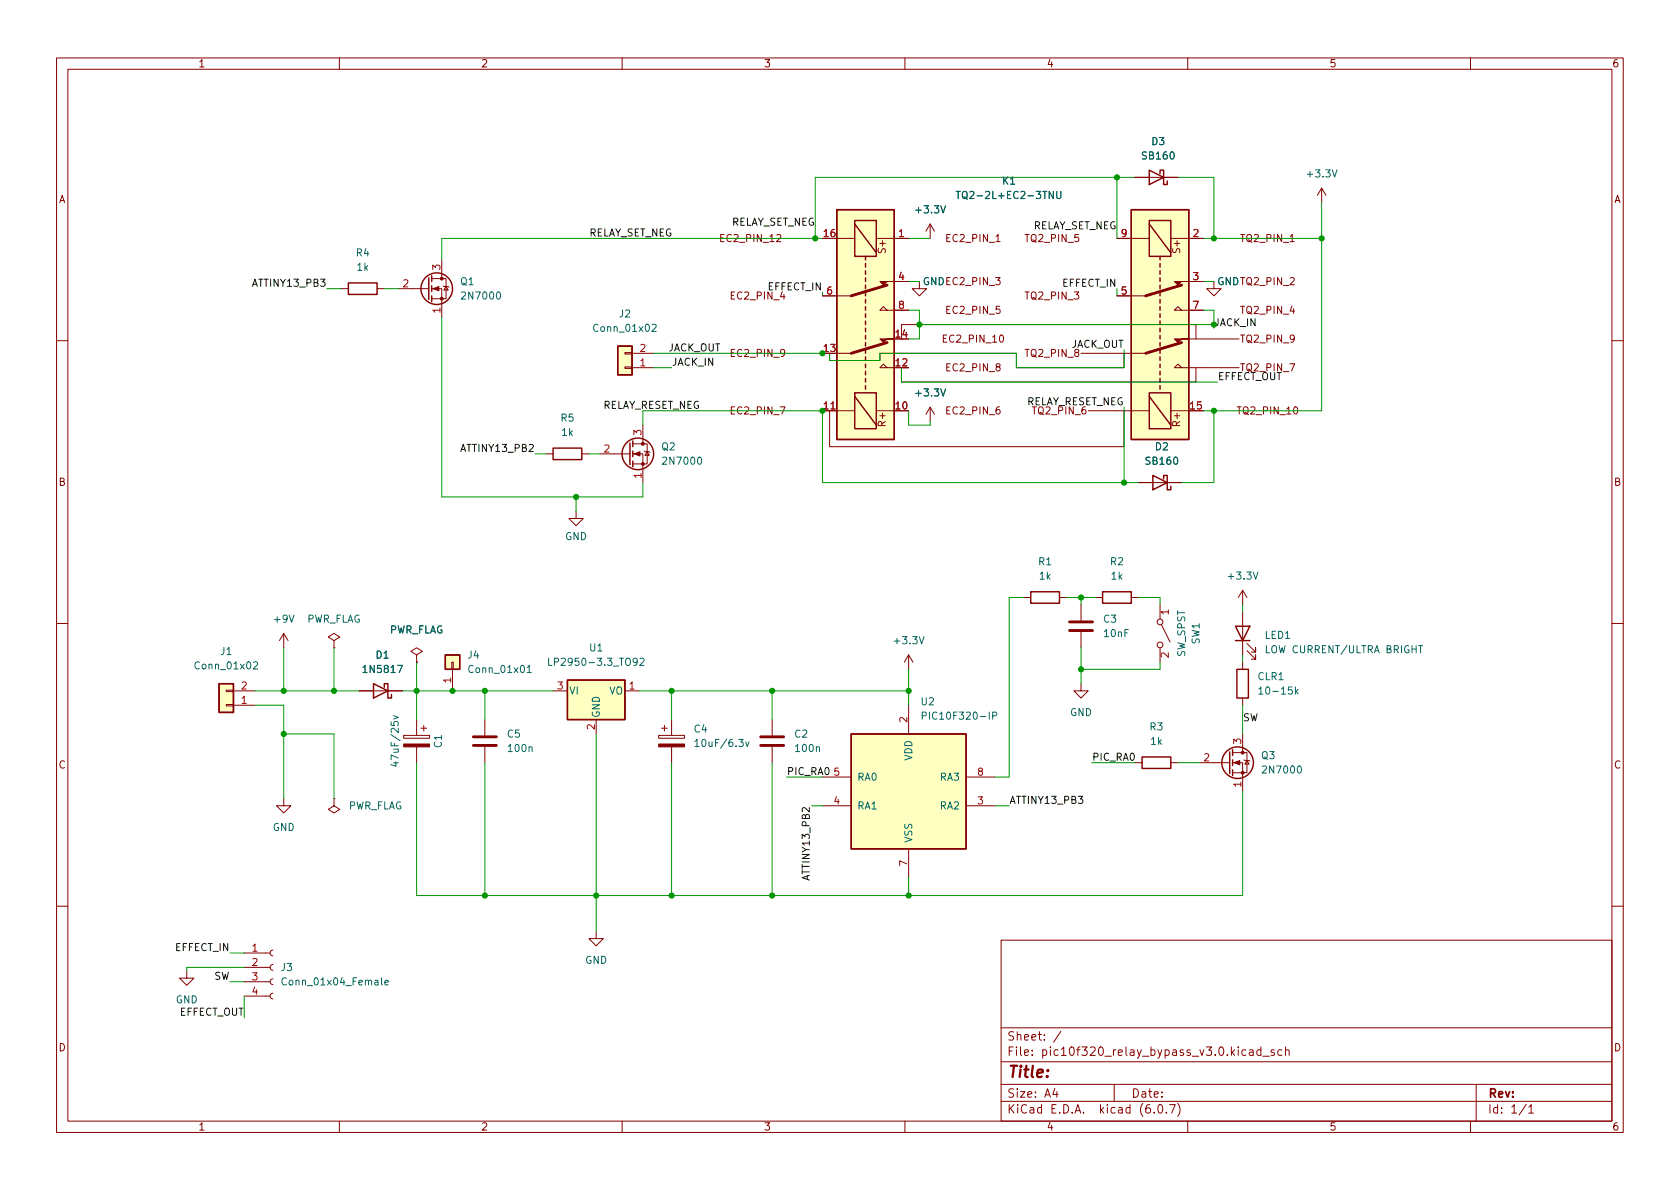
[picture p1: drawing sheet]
<svg xmlns="http://www.w3.org/2000/svg" width="297mm" height="210mm" viewBox="0 0 297 210" stroke-linecap="round" stroke-linejoin="round" font-family="sans-serif">
<g fill="none" stroke="#840000" stroke-width=".18">
<path d="M10 10.2h277v190.1h-277zM12 12.2h273v186.1h-273zM60 10.2v2M110 10.2v2M160 10.2v2M210 10.2v2M260 10.2v2M164.5 39.6l-.8 1.3M164.5 39.6v2.6M164.5 39.6l.7 1.3M200.7 31.4h7.6M233.7 33.3l-.8 1.2"/>
<path d="M233.7 33.3v2.5M233.7 33.3l.7 1.2M60.3 51h1.3M66.7 51h1.2M70.5 51h5.3M76.3 51h1.8v5.1M76.3 49.3h2.6v3.5h-2.6M78.1 46v3.3M78.4 50.5l.1 .2h.7l.2 .1M78.9 50.7l.3 .6h-.7zM145.4 52.3h5.1M148 42.2h3.1"/>
<path d="M154.9 42.2h5.8M156.8 54.9l-.6-.7-.6 .7h5.1M158.1 49.8h2.6M159.4 59.9v-2.5h52.1v2.5M162.6 49.8v1.2h-1.3l1.3 1.3 1.2-1.3h-1.2M197.5 42.2h5.7M197.5 52.3h5.1M207 42.2h5.7M208.9 54.9l-.6-.7-.7 .7h5.1M210.2 59.9h8.9M210.2 49.8h2.5M214.6 49.8v1.2h-1.2l1.2 1.3 1.3-1.3h-1.3"/>
<path d="M10 60.2h2M110.5 62.4h1.3v.2h-1.3zM110.5 64.9h1.3v.2h-1.3zM111.8 62.5h3.8M111.8 65h3.8M111.9 78.5h2.5v3.5h-2.5M113.7 75.2v3.3M113.9 79.8l.1 .1h.8l.1 .1M114.4 79.9l.4 .6h-.8zM145.4 72.6h5.7M146.7 72.6v6.4h52.1v-6.4M146.7 62.5v1.2h8.9v-1.2h24.1v2.5h19.1v-2.5"/>
<path d="M148 62.5h2.5M154.9 72.6h3.2M156.8 65l-.6-.6-.6 .6h2.5M159.4 65v2.6h52.1v-2.6M164.5 72v2.5M164.5 72l-.8 1.3M164.5 72l.7 1.3M191.1 62.5h11.5M192.4 72.6h10.8M207 72.6h3.2M208.9 65l-.6-.6-.7 .6h11.5M285 60.2h2"/>
<path d="M96.5 80.3h1.3M101.9 90.4v1.3h1.2l-1.2 1.3-1.3-1.3h1.3M102.9 80.3h1.2M106 80.3h5.4M111.9 80.3h1.8v5M201.3 85.3h7.6M10 110.2h2M50.2 112l-.8 1.3M50.2 112v2.5M50.2 112l.7 1.3M59.1 113.3l1-.7-1-.6-1.1 .6 1.1 .7v1.2M59.1 114.5h.1"/>
<path d="M73.7 115.8l1-.6-1-.7-1.1 .7 1.1 .6v1.3M73.7 117.1h.1M79.9 117.1h.2v1.3h-.2zM80 118.4v3.8M160.7 115.8v2.6M160.7 115.8l-.8 1.3M160.7 115.8l.7 1.3M181 105.7h1.2M187.3 105.7h1.3M191.1 106.9v2.8M191.1 111.8v2.7M193.7 105.7h1.2"/>
<path d="M200 105.7h1.3M205.1 106.9v2.6M205.1 114.5v2.6M205.4 110.5l1.5 3M219.7 104.4v2.5M219.7 108.2v7.6M219.7 117.1v1.3M219.7 104.4l-.8 1.3M219.7 104.4l.8 1.3M220.5 115.1l1.5 1.5v-.8v.8h-.8M220.5 113.8l1.5 1.5v-.8v.8h-.8M285 110.2h2"/>
<path d="M40 122h1.3v.3h-1.3zM40 124.6h1.3v.2h-1.3zM41.3 122.2h3.8M41.3 124.7h3.8M63.5 122.2h7.6M71.4 130h4.5v.6h-4.5zM73.7 127.2v2.8M73.7 132.1v2.8M74.4 128.8h1M74.9 128.3v1M85.7 127.2v2.8M85.7 132.1v2.8"/>
<path d="M97.8 122.2h2.5M105.4 127.2v2.6M110.5 122.2h2.5M116.5 130h4.5v.6h-4.5zM117 128.8h1M117.5 128.3v1M118.7 127.2v2.8M118.7 132.1v2.8M136.5 127.2v2.8M136.5 132.1v2.8M145.4 137.4h5.1M160.7 124.7v5.1"/>
<path d="M170.8 137.4h5.1M191.1 120.9v1.3h1.3l-1.3 1.2-1.2-1.2h1.2M200.7 134.9h1.2M207 134.9h1.3M212.1 134.9h5.3M217.9 134.9h1.8v5M217.9 133.1h2.6v3.5h-2.6M219.7 123.4v1.3M219.7 129.8v3.3M220 134.4l.1 .1h.8l.1 .1M220.5 134.5l.4 .6h-.8zM50.2 141.2v1.3h1.2l-1.2 1.3-1.3-1.3h1.3"/>
<path d="M59.1 141.2v1.3l1 .6-1 .7-1.1-.7 1.1-.6M59.1 141.2h.1M145.4 142.5h5.1M160.7 150.1v5.1M170.8 142.5h5.1M10 160.2h2M33 171.7v1.3h1.3l-1.3 1.2-1.3-1.2h1.3M43.2 176.1h4.6M43.2 173.6h4.6M43.2 171.1h4.6M43.2 168.5h4.6M48.3 175.6l-.4 .2-.1 .3 .1 .4 .4 .2"/>
<path d="M48.3 173.1l-.4 .1-.1 .4 .1 .4 .4 .1M48.3 170.6l-.4 .1-.1 .4 .1 .3 .4 .2M48.3 168l-.4 .2-.1 .3 .1 .4 .4 .1M105.4 164.7v1.3h1.3l-1.3 1.3-1.3-1.3h1.3M177 166.3h108v32h-108zM285 160.2h2M60 198.3v2M110 198.3v2M160 198.3v2M177 194.8h108M177 191.8h108M177 187.8h108"/>
<path d="M177 181.8h108M186.5 192.5l-.4 1h1M186.9 193v1M187.6 182.4l-1.3 1.9M197 191.8v3M204.1 196.7v.1M204.9 195.4l.2-.1a.81 .81 0 0 1 .6 .7 .81 .81 0 0 1-.3 .8h-.2a.81 .81 0 0 1-.6-.6 .81 .81 0 0 1 .3-.8zM206.2 196.7v.1M206.8 195.3h1l-.7 1.5M208.2 195.1a1.72 1.72 0 0 1 0 2.3M210 198.3v2M220.9 185.7h.6l.1 .9"/>
<path d="M221.6 186l-.5 .1a.29 .29 0 0 0-.2 .2 .29 .29 0 0 0 .2 .3h.5M222.9 185.7l-.4-.1-.3 .3v.4l.2 .3h.5M222.9 185.1v1.5M223.3 186.8h1.1M225.3 185.7l-.4-.1-.2 .2 .1 .3 .5 .1v.4h-.6M226.6 185.7l-.4-.1-.3 .3v.4l.2 .3h.5M227.3 185.8l.2-.2 .4 .1v.9M227.3 185.1v1.5M260 198.3v2M261 191.8v6.5M269.9 195.3l-1.3 1.9M270.3 195.8l.4-.5v1.5"/>
<path d="M270.3 196.8h.9"/>
<circle cx="205.1" cy="114" r=".51"/>
<circle cx="205.1" cy="110" r=".51"/>
</g>
<g fill="none" stroke="#840000" stroke-width=".25">
<path d="M148 37.1h10.1v40.6h-10.1zM151.1 39h3.8v6.3h-3.8zM151.1 39.6l3.8 5.1M200 37.1h10.2v40.6h-10.2zM203.2 39h3.8v6.3h-3.8zM203.2 30.1l2.5 1.3-2.5 1.2zM203.2 39.6l3.8 5.1M205.1 30.7v-.6h.6v2.5h.7v-.6M61.6 50h5.1v2.1h-5.1zM75.8 49.1v3.9M76.3 48.8v1M76.3 50.5v1.1"/>
<path d="M76.3 52.3v1M153 45.3v.7M153 46.6v.6M153 47.9v.6M153 49.1v.7M153 50.4v.6M153 51.7v.6M153 53v.6M153 54.2v.7M153 55.5v.6M153 56.8v.6M153 58v.7"/>
<path d="M153 59.3v.6M205.1 45.3v.7M205.1 46.6v.6M205.1 47.9v.6M205.1 49.1v.7M205.1 50.4v.6M205.1 51.7v.6M205.1 53v.6M205.1 54.2v.7M205.1 55.5v.6M205.1 56.8v.6M205.1 58v.7"/>
<path d="M205.1 59.3v.6M97.8 79.2h5.1v2.1h-5.1zM109.2 61.2h2.6v5.1h-2.6zM111.4 78.4v3.8M111.9 78v1M111.9 79.8v1M151.1 69.5h3.8v6.3h-3.8zM151.1 70.1l3.8 5.1M153 60.6v.6M153 61.8v.7M153 63.1v.6M153 64.4v.6"/>
<path d="M153 65.7v.6M153 66.9v.7M153 68.2v.6M203.2 69.5h3.8v6.3h-3.8zM203.2 70.1l3.8 5.1M205.1 60.6v.6M205.1 61.8v.7M205.1 63.1v.6M205.1 64.4v.6M205.1 65.7v.6M205.1 66.9v.7M205.1 68.2v.6"/>
<path d="M111.9 81.5v1M203.8 84.1l2.6 1.2-2.6 1.3zM205.7 84.7v-.6h.7v2.5h.6v-.6M78.7 115.8h2.6v2.6h-2.6zM182.2 104.6h5.1v2.1h-5.1zM194.9 104.6h5.1v2.1h-5.1zM218.4 110.7h2.6l-1.3 2.6zM218.4 113.3h2.6M218.7 118.4h2v5h-2zM38.7 120.9h2.6v5.1h-2.6zM66 120.9l2.6 1.3-2.6 1.2zM67.9 121.5v-.6h.7v2.5h.6v-.6"/>
<path d="M100.3 120.3h10.2v6.9h-10.2zM150.5 129.8h20.3v20.3h-20.3zM201.9 133.9h5.1v2h-5.1zM217.4 133v3.8M217.9 132.6v1M217.9 134.4v1M217.9 136.1v1.1"/>
<circle cx="77.2" cy="51" r="2.79"/>
<circle cx="112.8" cy="80.3" r="2.79"/>
<circle cx="218.8" cy="134.9" r="2.79"/>
</g>
<g fill="#ffffc2" stroke="#ffffc2" stroke-width=".18">
<path d="M100.3 120.3h10.2v6.9h-10.2z"/>
<path d="M150.5 129.8h20.3v20.3h-20.3z"/>
<path d="M148 37.1h10.1v40.6h-10.1z"/>
<path d="M200 37.1h10.2v40.6h-10.2z"/>
<path d="M78.7 115.8h2.6v2.6h-2.6z"/>
<path d="M38.7 120.9h2.6v5.1h-2.6z"/>
<path d="M109.2 61.2h2.6v5.1h-2.6z"/>
</g>
<g fill="none" stroke="#006464" stroke-width=".18">
<path d="M169.1 33.8h.7M169.4 33.8v1.3M186.8 33.8v1.1l.3 .2h.2l.3-.2v-1.1M115.3 57.5l.5-.2 .2 .4-.8 .9h.8M44.8 117.1l.5-.1 .2 .4-.7 .9h.7M93.2 118l.4-.3v1.2M93.2 118.9h.7M97 116.4v1.3h.6M113.2 116.5l.4-.1 .3 .4-.8 .9h.8M250.8 114.2h.7M69.6 126.6l.8 .3-.8 .3M70 134.7v.8l-.9-.3"/>
<path d="M122.9 131.1l.3-.4v1.3M122.9 132h.7M131.8 131.2l.3 .8 .3-.8M163.1 126.6l.6-.1 .1-.2-.1-.3-.6-.1v1.3M175.5 126.6l.6-.1 .1-.2v-.3l-.7-.1v1.3M222.6 121.8l.3-.3v1.2M222.6 122.7h.7M229.2 122.3l.3 .4M229.5 121.9l-.5 .5M50.6 173a.6 .6 0 0 0-.8 .5 .6 .6 0 0 0 .6 .7l.2-.1M68.1 173.8l.6-.2-.1-.2-.4-.1-.1 .2v.6h.5"/>
</g>
<path d="M156.8 50.4l-6.3 1.9M208.9 50.4l-6.3 1.9M156.8 60.6l-6.3 1.9M208.9 60.6l-6.3 1.9M189.1 110h4.1M189.1 111.5h4.1M83.7 130.3h4.1M83.7 131.8h4.1M134.5 130.3h4.1M134.5 131.8h4.1" fill="none" stroke="#840000" stroke-width=".51"/>
<g fill="#840000" stroke="#840000" stroke-width=".18">
<path d="M155.6 59.9h2.5h-1.3l-.6 .7z"/>
<path d="M155.6 49.8h2.5h-1.3l-.6 .6z"/>
<path d="M207.6 59.9h2.6h-1.3l-.6 .7z"/>
<path d="M207.6 49.8h2.6h-1.3l-.6 .6z"/>
<path d="M116.5 131.6h4.5v.5h-4.5z"/>
<path d="M71.4 131.6h4.5v.5h-4.5z"/>
<path d="M76.6 51l1-.3v.7z"/>
<path d="M218.2 134.9l1-.4v.7z"/>
<path d="M112.1 80.3l1.1-.4v.7z"/>
<circle cx="78.1" cy="52.8" r=".25"/>
<circle cx="78.1" cy="49.3" r=".25"/>
<circle cx="219.7" cy="136.6" r=".25"/>
<circle cx="219.7" cy="133.1" r=".25"/>
<circle cx="113.7" cy="82" r=".25"/>
<circle cx="113.7" cy="78.5" r=".25"/>
</g>
<g fill="none" stroke="#009600" stroke-width=".18">
<path d="M197.5 31.4v10.8M200.7 31.4h-56.6v10.8M208.3 31.4h6.3v10.8M233.7 35.8v36.8h-21M57.8 51h2.5M67.9 51h2.6M78.1 56.1v31.8h35.6v-2.6M145.4 51.7v.6M145.4 42.2h-67.3v3.8M160.7 49.8h1.9M160.7 42.2h3.8M160.7 54.9h1.9v5h-1.9"/>
<path d="M197.5 51v1.3M212.7 54.9h1.9v2.5h-52M212.7 49.8h1.9M212.7 42.2h21M113.7 75.2v-2.6h31.7v12.7h55.9M115.6 62.5h29.8M115.6 65h3.1M159.4 65v2.6h55.9M160.7 72.6v2.6h3.8v-.7M198.8 61.8v3.2h-19.1v-2.5h-24.1v1.2h-8.9v-1.2M198.8 72v13.3M214.6 72.6v12.7h-5.7"/>
<path d="M94.6 80.3h1.9M101.9 87.9v2.5M104.1 80.3h1.9M50.2 114.5v7.7M59.1 114.5v7.7M73.7 117.1v10.1M160.7 118.4v6.3M181 105.7h-2.6v31.7h-2.5M188.6 105.7h5.1M191.1 105.7v1.2M191.1 114.5v6.4M201.3 105.7h3.8v1.2"/>
<path d="M205.1 117.1v1.3h-14M219.7 106.9v1.3M219.7 115.8v1.3M45.1 124.7h5.1v16.5M45.1 122.2h18.4M50.2 129.8h8.9v11.4M71.1 122.2h26.7M73.7 134.9v23.5h146v-18.5M85.7 122.2v5M85.7 134.9v23.5M105.4 129.8v34.9M113 122.2h47.7"/>
<path d="M118.7 122.2v5M118.7 134.9v23.5M136.5 122.2v5M136.5 134.9v23.5M139.1 137.4h6.3M193 134.9h7.7M208.3 134.9h3.8M219.7 124.7v5.1M143.5 142.5h1.9M160.7 155.2v3.2M175.9 142.5h2.5M40.6 168.5h2.6"/>
<path d="M40.6 173.6h2.6M43.2 171.1h-10.2v.6M43.2 176.1v3.9"/>
</g>
<g fill="#009600" stroke="#009600" stroke-width=".18">
<circle cx="233.7" cy="42.2" r=".46"/>
<circle cx="214.6" cy="42.2" r=".46"/>
<circle cx="144.1" cy="42.2" r=".46"/>
<circle cx="214.6" cy="72.6" r=".46"/>
<circle cx="197.5" cy="31.4" r=".46"/>
<circle cx="85.7" cy="158.4" r=".46"/>
<circle cx="105.4" cy="158.4" r=".46"/>
<circle cx="118.7" cy="158.4" r=".46"/>
<circle cx="50.2" cy="122.2" r=".46"/>
<circle cx="50.2" cy="129.8" r=".46"/>
<circle cx="85.7" cy="122.2" r=".46"/>
<circle cx="59.1" cy="122.2" r=".46"/>
<circle cx="73.7" cy="122.2" r=".46"/>
<circle cx="118.7" cy="122.2" r=".46"/>
<circle cx="136.5" cy="122.2" r=".46"/>
<circle cx="145.4" cy="72.6" r=".46"/>
<circle cx="145.4" cy="62.5" r=".46"/>
<circle cx="136.5" cy="158.4" r=".46"/>
<circle cx="160.7" cy="158.4" r=".46"/>
<circle cx="160.7" cy="122.2" r=".46"/>
<circle cx="198.8" cy="85.3" r=".46"/>
<circle cx="191.1" cy="105.7" r=".46"/>
<circle cx="162.6" cy="57.4" r=".46"/>
<circle cx="80" cy="122.2" r=".46"/>
<circle cx="101.9" cy="87.9" r=".46"/>
<circle cx="191.1" cy="118.4" r=".46"/>
</g>
<text font-size="2.8" fill="#840000" x="178" y="190.6">Title:</text>
<g font-size="2.1" fill="#840000">
<text x="178" y="184">Sheet: /</text>
<text x="178" y="186.7">File: pic10f320_relay_bypass_v3.0.kicad_sch</text>
<text x="178" y="196.9">KiCad E.D.A. kicad (6.0.7)</text>
<text x="178" y="194.1">Size: A4</text>
<text x="200" y="194.1">Date:</text>
<text x="263" y="194.1">Rev:</text>
<text x="263" y="196.9">Id: 1/1</text>
</g>
<g font-size="1.8" fill="#840000">
<text x="35" y="11.9">1</text>
<text x="85" y="11.9">2</text>
<text x="135" y="11.9">3</text>
<text x="185" y="11.9">4</text>
<text x="235" y="11.9">5</text>
<text x="285" y="11.9">6</text>
<text x="10.3" y="35.9">A</text>
<text x="285.3" y="35.9">A</text>
<text x="127.6" y="42.8">EC2_PIN_12</text>
<text x="156.6" y="44.9" transform="rotate(-90 156.6 44.9)">S+</text>
<text x="167.4" y="42.8">EC2_PIN_1</text>
<text x="181.4" y="42.8">TQ2_PIN_5</text>
<text x="208.7" y="44.9" transform="rotate(-90 208.7 44.9)">S+</text>
<text x="219.5" y="42.8">TQ2_PIN_1</text>
<text x="129.3" y="53">EC2_PIN_4</text>
<text x="163.1" y="50.4">GND EC2_PIN_3</text>
<text x="181.4" y="53">TQ2_PIN_3</text>
<text x="215.2" y="50.4">GND TQ2_PIN_2</text>
<text x="167.4" y="55.5">EC2_PIN_5</text>
<text x="219.5" y="55.5">TQ2_PIN_4</text>
<text x="129.3" y="63.1">EC2_PIN_9</text>
<text x="166.9" y="60.6">EC2_PIN_10</text>
<text x="167.4" y="65.7">EC2_PIN_8</text>
<text x="181.4" y="63.1">TQ2_PIN_8</text>
<text x="219.5" y="60.6">TQ2_PIN_9</text>
<text x="129.3" y="73.3">EC2_PIN_7</text>
<text x="156.6" y="75.6" transform="rotate(-90 156.6 75.6)">R+</text>
<text x="167.4" y="73.3">EC2_PIN_6</text>
<text x="208.7" y="75.6" transform="rotate(-90 208.7 75.6)">R+</text>
<text x="219" y="73.3">TQ2_PIN_10</text>
<text x="10.3" y="85.9">B</text>
<text x="285.3" y="85.9">B</text>
<text x="10.3" y="135.9">C</text>
<text x="285.3" y="135.9">C</text>
<text x="10.3" y="185.9">D</text>
<text x="285.3" y="185.9">D</text>
<text x="35" y="199.9">1</text>
<text x="85" y="199.9">2</text>
<text x="135" y="199.9">3</text>
<text x="185" y="199.9">4</text>
<text x="235" y="199.9">5</text>
<text x="285" y="199.9">6</text>
</g>
<g font-size="1.8" fill="#006464">
<text x="202.1" y="28.2">SB160</text>
<text x="203.7" y="25.6">D3</text>
<text x="170.5" y="35.2">TQ2-2L+EC2-3TNU</text>
<text x="177.3" y="32.6">K1</text>
<text x="231.3" y="31.4">+3.3V</text>
<text x="162.1" y="37.7">+3.3V</text>
<text x="63" y="45.3">R4</text>
<text x="63.2" y="47.9">1k</text>
<text x="81.4" y="50.4">Q1</text>
<text x="82" y="53">2N7000</text>
<text x="163.1" y="50.4">GND</text>
<text x="215.2" y="50.4">GND</text>
<text x="105.3" y="58.7">Conn_01x02</text>
<text x="109.5" y="56.1">J2</text>
<text x="162.1" y="70.1">+3.3V</text>
<text x="99.2" y="74.5">R5</text>
<text x="99.3" y="77.1">1k</text>
<text x="117" y="79.6">Q2</text>
<text x="117.5" y="82.2">2N7000</text>
<text x="202.7" y="82.2">SB160</text>
<text x="204.3" y="79.6">D2</text>
<text x="99.9" y="95.5">GND</text>
<text x="183.7" y="99.9">R1</text>
<text x="196.4" y="99.9">R2</text>
<text x="183.8" y="102.5">1k</text>
<text x="196.5" y="102.5">1k</text>
<text x="217.4" y="102.5">+3.3V</text>
<text x="48.6" y="110.1">+9V</text>
<text x="54.1" y="110.1">PWR_FLAG</text>
<text x="68.7" y="112">PWR_FLAG</text>
<text x="158.3" y="113.9">+3.3V</text>
<text x="195.1" y="110.1">C3</text>
<text x="195.3" y="112.6">10nF</text>
<text x="212.1" y="113.9" transform="rotate(-90 212.1 113.9)">SW1</text>
<text x="223.7" y="113">LED1</text>
<text x="34.8" y="118.4">Conn_01x02</text>
<text x="39" y="115.8">J1</text>
<text x="64.5" y="119">1N5817</text>
<text x="66.5" y="116.5">D1</text>
<text x="82.7" y="116.5">J4</text>
<text x="83.2" y="119">Conn_01x01</text>
<text x="98.1" y="117.7">LP2950-3.3_TO92</text>
<text x="104.3" y="115.2">U1</text>
<text x="209.5" y="116.2" transform="rotate(-90 209.5 116.2)">SW_SPST</text>
<text x="224.1" y="115.5">LOW CURRENT/ULTRA BRIGHT</text>
<text x="100.6" y="122.8">VI</text>
<text x="107.7" y="122.8">VO</text>
<text x="162.9" y="124.7">U2</text>
<text x="222.4" y="120.3">CLR1</text>
<text x="223.3" y="122.8">10-15k</text>
<text x="89.7" y="130.4">C5</text>
<text x="106" y="127" transform="rotate(-90 106 127)">GND</text>
<text x="122.7" y="129.5">C4</text>
<text x="140.5" y="130.4">C2</text>
<text x="164" y="127.2">PIC10F320-IP</text>
<text x="189.2" y="126.6">GND</text>
<text x="203.3" y="129.2">R3</text>
<text x="203.5" y="131.7">1k</text>
<text x="70.5" y="134.8" transform="rotate(-90 70.5 134.8)">47uF/25v</text>
<text x="78.1" y="132.2" transform="rotate(-90 78.1 132.2)">C1</text>
<text x="90" y="133">100n</text>
<text x="123.6" y="132.1">10uF/6.3v</text>
<text x="140.8" y="133">100n</text>
<text x="161.3" y="134.5" transform="rotate(-90 161.3 134.5)">VDD</text>
<text x="223.1" y="134.2">Q3</text>
<text x="223.6" y="136.8">2N7000</text>
<text x="61.4" y="143.1">PWR_FLAG</text>
<text x="151.5" y="143.1">RA1</text>
<text x="151.5" y="138">RA0</text>
<text x="166.3" y="143.1">RA2</text>
<text x="166.3" y="138">RA3</text>
<text x="48.2" y="146.9">GND</text>
<text x="161.3" y="149.1" transform="rotate(-90 161.3 149.1)">VSS</text>
<text x="49.7" y="171.7">J3</text>
<text x="103.4" y="170.4">GND</text>
<text x="31.1" y="177.4">GND</text>
<text x="50.5" y="174.2">Conn_01x04_Female</text>
</g>
<g font-size="1.8" fill="#0f0f0f">
<text x="104.1" y="41.8">RELAY_SET_NEG</text>
<text x="128.9" y="39.9">RELAY_SET_NEG</text>
<text x="182.3" y="40.5">RELAY_SET_NEG</text>
<text x="45" y="50.7">ATTINY13_PB3</text>
<text x="135.8" y="51.3">EFFECT_IN</text>
<text x="187.9" y="50.7">EFFECT_IN</text>
<text x="118.1" y="62.1">JACK_OUT</text>
<text x="118.7" y="64.7">JACK_IN</text>
<text x="189.2" y="61.5">JACK_OUT</text>
<text x="219.5" y="65.7">TQ2_PIN_7</text>
<text x="181.1" y="71.7">RELAY_RESET_NEG</text>
<text x="215.3" y="67.2">EFFECT_OUT</text>
<text x="106.1" y="72.3">RELAY_RESET_NEG</text>
<text x="182.7" y="73.3">TQ2_PIN_6</text>
<text x="81.8" y="79.9">ATTINY13_PB2</text>
<text x="219.7" y="127.5">SW</text>
<text x="139.1" y="137.1">PIC_RA0</text>
<text x="193" y="134.5">PIC_RA0</text>
<text x="178.4" y="142.1">ATTINY13_PB3</text>
<text x="143.2" y="155.3" transform="rotate(-90 143.2 155.3)">ATTINY13_PB2</text>
<text x="31" y="168.2">EFFECT_IN</text>
<text x="37.8" y="173.3">SW</text>
<text x="31.6" y="179.6">EFFECT_OUT</text>
</g>
<g font-size="1.8" fill="#a90000">
<text x="145.7" y="41.9">16</text>
<text x="158.9" y="41.9">1</text>
<text x="198.3" y="41.9">9</text>
<text x="211" y="41.9">2</text>
<text x="77.9" y="47.7" transform="rotate(-90 77.9 47.7)">3</text>
<text x="71.3" y="50.8">2</text>
<text x="146.2" y="52.1">6</text>
<text x="158.9" y="49.5">4</text>
<text x="198.3" y="52.1">5</text>
<text x="211" y="49.5">3</text>
<text x="77.9" y="55.4" transform="rotate(-90 77.9 55.4)">1</text>
<text x="158.4" y="59.7">14</text>
<text x="158.9" y="54.6">8</text>
<text x="211" y="54.6">7</text>
<text x="113.2" y="64.8">1</text>
<text x="113.2" y="62.2">2</text>
<text x="145.7" y="62.2">13</text>
<text x="158.4" y="64.8">12</text>
<text x="113.4" y="76.9" transform="rotate(-90 113.4 76.9)">3</text>
<text x="145.7" y="72.4">11</text>
<text x="158.4" y="72.4">10</text>
<text x="210.5" y="72.4">15</text>
<text x="106.8" y="80">2</text>
<text x="113.4" y="84.6" transform="rotate(-90 113.4 84.6)">1</text>
<text x="206.6" y="108.7" transform="rotate(-90 206.6 108.7)">1</text>
<text x="206.6" y="116.3" transform="rotate(-90 206.6 116.3)">2</text>
<text x="42.7" y="124.5">1</text>
<text x="42.7" y="121.9">2</text>
<text x="79.8" y="120.8" transform="rotate(-90 79.8 120.8)">1</text>
<text x="98.6" y="121.9">3</text>
<text x="111.3" y="121.9">1</text>
<text x="105.2" y="129" transform="rotate(-90 105.2 129)">2</text>
<text x="160.4" y="127.7" transform="rotate(-90 160.4 127.7)">2</text>
<text x="219.5" y="131.6" transform="rotate(-90 219.5 131.6)">3</text>
<text x="147.5" y="137.2">5</text>
<text x="172.9" y="137.2">8</text>
<text x="212.9" y="134.6">2</text>
<text x="147.5" y="142.2">4</text>
<text x="172.9" y="142.2">3</text>
<text x="219.5" y="139.2" transform="rotate(-90 219.5 139.2)">1</text>
<text x="160.4" y="153.1" transform="rotate(-90 160.4 153.1)">7</text>
<text x="44.6" y="168.3">1</text>
<text x="44.6" y="170.8">2</text>
<text x="44.6" y="173.3">3</text>
<text x="44.6" y="175.9">4</text>
</g>
<text font-size="1.8" fill="#009600" x="214.6" y="57.7">JACK_IN</text>
</svg>
